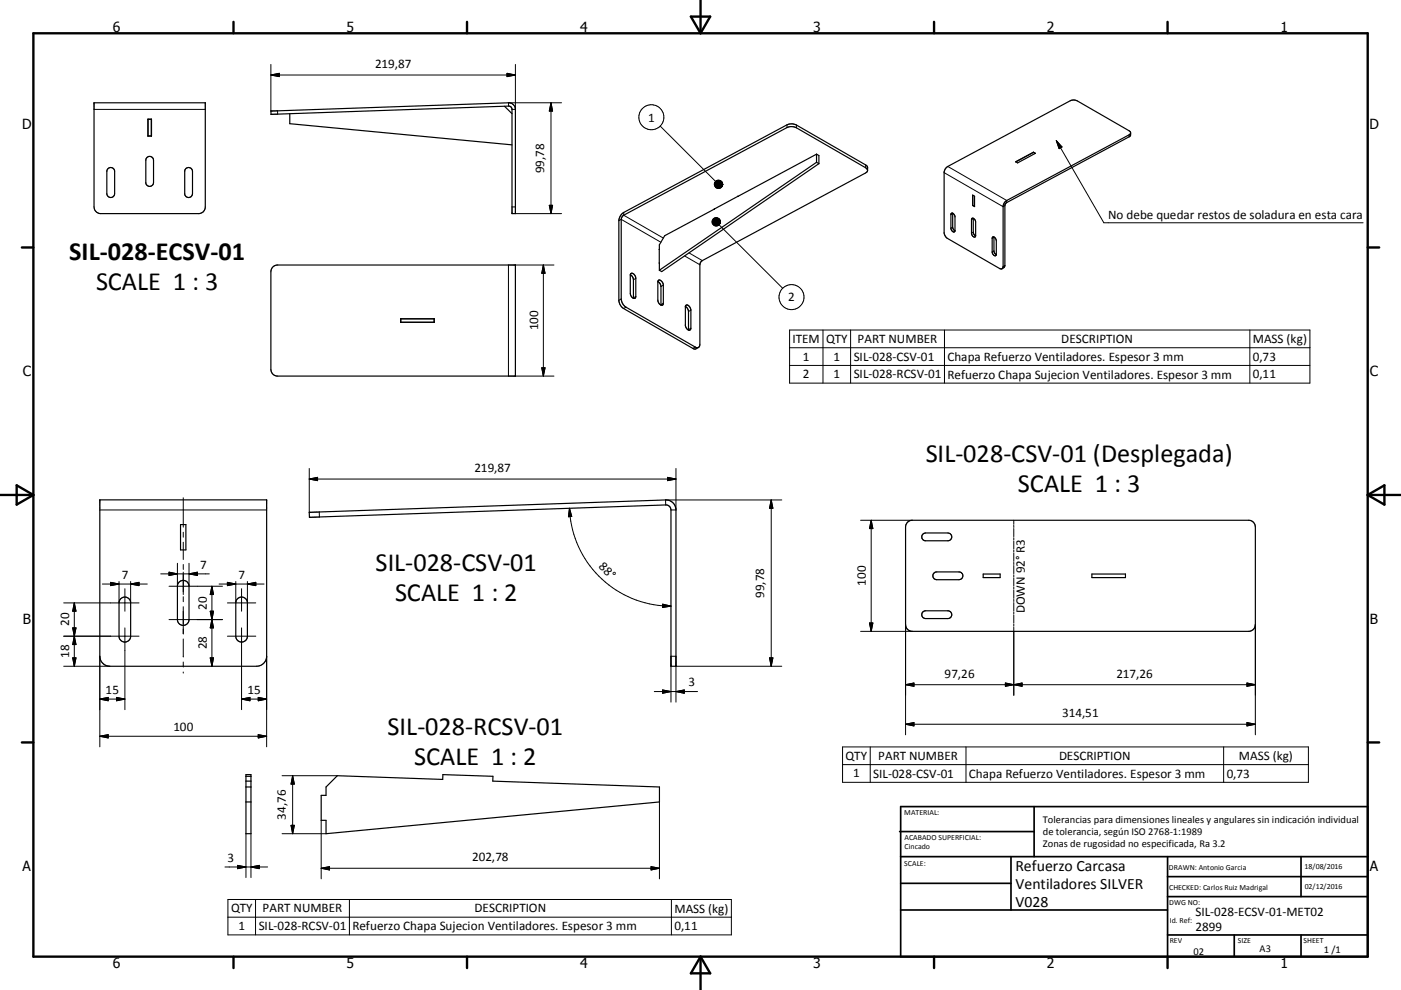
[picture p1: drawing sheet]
<svg xmlns="http://www.w3.org/2000/svg" width="420mm" height="297mm" viewBox="0 0 420 297" stroke-linecap="round" stroke-linejoin="round" font-family="sans-serif">
<g fill="none" stroke="#000" stroke-width=".36">
<path d="M28.2 30.8h33.3v31.3a2.02 2.02 0 0 1-2 2h-29.3a2.01 2.01 0 0 1-2-2zM44.3 35.8h1.1v5h-1.1zM44.4 35.8h1M45.4 35.8v5M81.2 33.3l71.2-2.5a1.99 1.99 0 0 1 2.1 2v31.3h-1v-31.3l-.6-.9-71.5 2.4zM86.9 34.1v3l66.6 6.4M151.3 31.9l2.2 2.2M339 39.9l-.5-.7-15.5-8.9a2.35 2.35 0 0 0-2.1-.1l-36.7 19.7-1 1.1-.1 .5v18.5l.3 .8 .7 .8 15.6 8.9 .7 .1M339 39.9l-.5 .5-37.1 20.1-.7 1.3v18.1l-.3 .7M339 39.9l-.3 1-37.2 20.1-.2 .5v18.1l-.2 .6-.7 .4M32.5 50.5a1.17 1.17 0 0 1 1.2-.1 1.17 1.17 0 0 1 .7 1v6.7a1.17 1.17 0 0 1-1.2 1.2 1.17 1.17 0 0 1-1.2-1.2v-6.7zM44.1 47.2a1.17 1.17 0 0 1 1.3-.2 1.17 1.17 0 0 1 .6 1.1v6.7a1.16 1.16 0 0 1-1.1 1.1 1.16 1.16 0 0 1-1.2-1.1v-6.7z"/>
<path d="M44.4 40.8h1M55.8 50.5a1.18 1.18 0 0 1 1.2-.1 1.18 1.18 0 0 1 .7 1v6.7a1.17 1.17 0 0 1-1.2 1.2 1.17 1.17 0 0 1-1.1-1.2v-6.7zM221.3 58.9l-7.2 3.8M221.3 58.9h.1M244.8 46.3l.7 .4v2.4M244.8 48.7l-47.1 32.4M244.8 46.3v2.4M244.8 46.3l-23.5 12.6M244.8 48.7l.7 .4M245.5 49.1l-47.1 32.4-.7-.4M260.1 51.1v-1l-.6-.6-20.7-12a3.2 3.2 0 0 0-2.8-.1l-49 26.3a3.2 3.2 0 0 0-1.5 2.5v23.9a3.1 3.1 0 0 0 1.5 2.5l20.9 12.1h.6l.9-.5M291.6 58.6l.6 .3v3.1l-.6-.4z"/>
<path d="M309.8 45.7l-5.3 2.8M309.8 45.7h.1M309.8 45.7l.6 .3-5.3 2.9-.6-.4M309.8 45.7l-5.2 2.9M309.8 45.7l.6 .3M81.9 80l1.3-.5h71.3v33.3h-71.3a2.02 2.02 0 0 1-2-2v-29.3l.3-1zM186.7 64.8l49.2-26.5a3.2 3.2 0 0 1 2.9 0l20.7 12a.82 .82 0 0 1 .6 .8 .82 .82 0 0 1-.6 .8l-49.2 26.5-.5 1v23.9a.85 .85 0 0 1-.4 .9 .85 .85 0 0 1-1-.1l-20.7-11.9a3.2 3.2 0 0 1-1.4-2.5v-23.9zM197.7 74.8h.1M197.7 78.9h.1M214.1 62.7h.1M214.2 62.7l-14.9 8-1.6 2.8v7.6M285.2 64.1a.81 .81 0 0 1 1.1 .8v4.4a.73 .73 0 0 1-.8 .1 .73 .73 0 0 1-.4-.8z"/>
<path d="M285.6 64v4.3l.7 .9M291.4 65.5a1.04 1.04 0 0 1 1.1 1.1v4.1a.53 .53 0 0 1-.6 .5 .53 .53 0 0 1-.5-.6l-.1-.6v-4.1zM291.6 61.6h.1M291.6 61.6l.6 .3M291.8 65.5v4.2l.2 .5 .5 .6M297.5 71.2a.91 .91 0 0 1 1.2 1v4.1a.53 .53 0 0 1-.6 .5 .53 .53 0 0 1-.5-.6l-.1-.6zM298 71.1v4.4l.7 .9M120.2 95.6h10v1.1h-10.1zM189 82.4a1.78 1.78 0 0 1 .9 1.5v5.6M189.1 82.1a1.25 1.25 0 0 1 1.5 1.4v5.5a.67 .67 0 0 1-.7 .6 .67 .67 0 0 1-.6-.7l-.3-.9v-5.4zM197.2 84.5a1.7 1.7 0 0 1 1 1.5v5.5M197.4 84.1a1.3 1.3 0 0 1 1.5 1.5v5.4a.68 .68 0 0 1-.7 .6 .68 .68 0 0 1-.7-.6l-.3-1v-5.4z"/>
<path d="M205.5 92a1.76 1.76 0 0 1 .9 1.5v5.5M205.7 91.6a1.3 1.3 0 0 1 1.4 1.4v5.5a.68 .68 0 0 1-.7 .6 .68 .68 0 0 1-.6-.6l-.3-.8v-5.8zM29.9 150h50v46.9a3 3 0 0 1-3 3h-44a3 3 0 0 1-3-3zM54.1 157.4h1.6v7.6h-1.6zM92.7 153.7l106.8-3.7a3 3 0 0 1 3.2 3v46.9h-1.5v-46.9a1.49 1.49 0 0 0-1.6-1.5l-106.2 3.7h-.6zM272.2 156.5l1.3-.4h100.9a1.98 1.98 0 0 1 2 2v29.3a2.03 2.03 0 0 1-2 2h-100.9a2.03 2.03 0 0 1-2-2v-29.3l.1-.7zM36.1 179.7a1.73 1.73 0 0 1 2-.5 1.73 1.73 0 0 1 1.1 1.7v10a1.74 1.74 0 0 1-1.8 1.7 1.74 1.74 0 0 1-1.7-1.7v-10zM53.6 174.7a1.75 1.75 0 0 1 2-.4 1.75 1.75 0 0 1 1.1 1.6v10a1.74 1.74 0 0 1-1.8 1.7 1.74 1.74 0 0 1-1.7-1.7v-10zM71.2 179.7a1.73 1.73 0 0 1 1.9-.5 1.73 1.73 0 0 1 1.1 1.7v10a1.74 1.74 0 0 1-1.8 1.7 1.74 1.74 0 0 1-1.7-1.7v-10zM276.8 160.2l.7-.3h6.7a1.17 1.17 0 0 1 1.1 1.2 1.17 1.17 0 0 1-1.1 1.1h-6.7a1.17 1.17 0 0 1-1.1-.8 1.17 1.17 0 0 1 .4-1.2zM280.1 171.8l.7-.2h6.7a1.17 1.17 0 0 1 1.2 1.2 1.17 1.17 0 0 1-1.2 1.1h-6.7a1.17 1.17 0 0 1-1.1-.8 1.17 1.17 0 0 1 .4-1.3zM294.8 172.2h5.1v1.1h-5.1z"/>
<path d="M327.4 172.2h10v1.1h-10zM276.6 183.7l.9-.5h6.7a1.17 1.17 0 0 1 1.1 1.2 1.17 1.17 0 0 1-1.1 1.2h-6.7a1.16 1.16 0 0 1-1.1-.7 1.16 1.16 0 0 1 .2-1.2zM73.7 232.4h1.5v17.7h-1.5zM73.7 234.3h1.5M73.7 236.1h1.5M73.7 232.9h1.5M101.1 232.7l31.6 1.1 .1-1.4 15 .5-.1 1.4 50 1.8v4.5l-100 9.5v-4h-1.4v-7.5h1.4v-2.5zM73.7 240.6h1.5"/>
</g>
<g fill="none" stroke="#000" stroke-width=".3">
<path d="M81.2 19.3v14M154.5 19.3v13.5h-1M28.2 32.8h33.3M81.2 22.5h73.3M81.2 22.5l2.5-.5v1zM83.2 33.3v.9M152 22l2.5 .5-2.5 .5zM165.2 30.8v33.3M165.2 30.8l.5 2.5h-1zM168.4 30.8h-16l.1 1M197.9 37.8l16.6 16.6M236 37.4l-.1 .9"/>
<path d="M238.8 37.5v.8M259.5 49.5v.8M283.1 51.8l17.6 10.2 .6-.3M284.2 49.9l17.6 10.3v.6M316.7 42.2l14.2 24.6h77.8M316.7 42.2l1.7 1.9-.9 .5zM338.5 40.4v.6M152.4 79.5v33.3M153.5 62.1h1M154.5 64.1h13.9M154.5 79.5h11.6M162.9 79.5v33.3"/>
<path d="M162.9 79.5l.5 2.5h-1zM164.7 61.6h1l-.5 2.5zM185.5 66.2l.8-.4 11.8 6.9M187 63.7v.9l11.9 6.8M205.3 76.8l4.5 2.6M206.6 75.9l4 2.3M215.6 67.4l19.1 19.1M285.6 68.2l-.5 .3M285.6 64.1l-.5 .3M291.8 65.6l-.5 .3M291.8 69.7l-.5 .3M298 75.3l-.5 .3"/>
<path d="M298 71.2l-.5 .3M301.3 79.6l-.6 .3M186.3 89.7l-.8 .4M187.7 92.2l-.7 .4M190.6 89l-.7 .4M190.6 83.5l-.7 .4M198.9 85.6l-.7 .4M198.9 91l-.7 .4M207.1 98.5l-.7 .4M207.1 93l-.7 .5M236.7 99h156v15.9h-156zM246.7 99v15.9"/>
<path d="M255 99v15.9M283.2 99v15.9M374.7 99v15.9M154.5 112.8h11.6M162.4 110.3h1l-.5 2.5zM208.4 104.1l-.7 .4M236.7 104.3h156M236.7 109.6h156M29.9 153h50M54.9 149.3v8.8M54.9 159.7v1.5M92.7 143.7h110"/>
<path d="M92.7 143.7l2.5-.5v1zM92.7 140.5v13.2M95.7 153.6l.1 1.5M170.7 152.5a30.4 30.4 0 0 0 30.5 29.3M170.7 152.5l.7 2.4-1 .1zM200.1 143.2l2.6 .5-2.6 .5zM202.7 140.5v12.5h-1.5M231.2 150v49.9M231.2 150l.5 2.5h-1zM234.4 150h-34.9l.1 1.5M258 156.1h15.5M261.2 156.1v33.3"/>
<path d="M261.2 156.1l.5 2.5h-1zM303.9 156.1v1.2M303.9 157.6v.6M303.9 158.6v2.4M30.7 175.2h13.5M33.2 174.7l2.5 .5-2.5 .5zM35.7 174.5v6.3M37.4 176.6v6.8M39.2 175.2l2.5-.5v1zM39.2 174.5v6.3M48.2 172.2h14.5M50.7 171.7l2.5 .5-2.5 .5z"/>
<path d="M50.7 175.9h16M53.2 169v6.8M54.9 162.7v5.2M54.9 169.3v1.5M54.9 171.6v6.8M54.9 179v1.5M56.7 172.2l2.5-.5v1zM56.7 169v6.8M63.5 175.9v24M63.5 175.9l.5 2.5h-1zM65.7 175.2h13.5M68.2 174.7l2.5 .5-2.5 .5z"/>
<path d="M70.7 174.5v6.3M72.4 176.6v6.8M74.2 175.2l2.5-.5v1zM74.2 174.5v6.3M303.9 161.3v.6M303.9 162.3v2.4M303.9 165v.6M303.9 165.9v2.5M303.9 168.7v.6M303.9 169.7v2.4M303.9 172.5v.6M303.9 173.4v2.4"/>
<path d="M303.9 176.1v.7M303.9 177.1v2.4M303.9 179.8v.7M19.1 190.9h22.6M19.1 180.9h22.6M19.1 199.9h13.8M21.8 197.4h1l-.5 2.5zM21.8 188.4h1l-.5 2.5zM22.3 180.9l.5 2.5h-1zM22.3 180.9v19M22.3 190.9l.5 2.5h-1zM29.9 196.9v27.2"/>
<path d="M37.4 188.4v24.5M50.7 185.9h16M54.9 182v8.2M54.9 191.7v5.4M54.9 198.6v1.5M63 183.4h1l-.5 2.5zM63 197.4h1l-.5 2.5zM63.5 185.9l.5 2.5h-1zM68.2 190.9h8.5M68.2 180.9h8.5M72.4 188.4v24.5M79.9 196.9v27.2"/>
<path d="M198.7 181.3l2.5 .5-2.6 .5zM202.7 199.9h31.7M230.7 197.4h1l-.5 2.5zM258 189.4h15.5M260.7 186.9h1l-.5 2.5zM271.5 187.4v33.1M303.9 180.8v2.4M303.9 183.5v.7M303.9 184.5v2.4M303.9 187.3v.6M303.9 188.2v20.4M376.4 187.4v33.1"/>
<path d="M29.9 209.7h7.5M29.9 209.7l2.5-.5v1zM34.9 209.2l2.5 .5-2.5 .5zM54.9 201.6v.3M72.4 209.7h7.5M72.4 209.7l2.5-.5v1zM77.4 209.2l2.5 .5-2.5 .5zM196.2 207.5h12.9M198.6 207l2.6 .5-2.6 .5zM201.2 210.7v-13.8h1.5v13.8M202.7 207.5l2.4-.5v1zM271.5 205.4h104.9"/>
<path d="M271.5 205.4l2.5-.5v1zM271.5 217.3l2.5-.5v1zM271.5 217.3h104.9M301.4 204.9l2.5 .5-2.5 .5zM303.9 205.4l2.5-.5v1zM373.8 204.9l2.6 .5-2.6 .5zM373.8 216.8l2.6 .5-2.6 .5zM29.9 220.9l2.5-.5v1zM29.9 220.9h50M77.4 220.4l2.5 .5-2.5 .5zM84.6 232.7h16.5M87.7 232.7v17.4"/>
<path d="M87.7 232.7l.5 2.5h-.9zM252.6 224.1h139.7v10.6h-139.7zM252.6 229.4h139.7M260.9 224.1v10.6M289.6 224.1v10.6M366.9 224.1v10.6M71.2 259.6l2.5 .5-2.5 .5zM73.7 250.1v13.2M75.2 250.1v13.2M84.6 250.1h13.1M87.3 247.6h.9l-.5 2.5zM96.3 246.1v17.6"/>
<path d="M197.7 240.6v23.1M67.4 260.1h12.8M68.3 269.9h151v10.6h-151zM68.3 275.2h151M75.2 260.1l2.5-.5v1zM76.6 269.9v10.6M96.3 260.5h101.4M96.3 260.5l2.5-.5v1zM104.8 269.9v10.6M195.2 260l2.5 .5-2.5 .5zM201.3 269.9v10.6"/>
<circle cx="195.3" cy="35.2" r="3.7"/>
<circle cx="237.3" cy="89.2" r="3.7"/>
</g>
<g fill="none" stroke="#000" stroke-width=".71">
<path d="M10 10h400v277h-400zM70 6.6v3.4M140 6.6v3.4M207.1 5h5.8l-2.9 5zM210 0v10M280 6.6v3.4M350 6.6v3.4M6.6 74.2h3.4M410 74.2h3.5M0 148.5h10M5 145.6l5 2.9-5 2.9zM410 148.5h10.1"/>
<path d="M410 148.5l5.1-2.9v5.8zM6.6 222.7h3.4M410 222.7h3.5M70 287v3.4M140 287v3.4M210 287v10M210 287l2.9 5h-5.8zM280 287v3.4M350 287v3.4"/>
</g>
<g fill="none" stroke="#000" stroke-width=".51">
<path d="M269.7 249.5h40.3M270 242h140v45h-140zM270 257h140M303.1 257v16M310 242v15M350 257v30M390.1 257v12M270 265h33.1M270 273h80M350 269h60M350 263h60M350 280.5h60"/>
<path d="M370 280.5v6.5M390.1 280.5v6.5"/>
</g>
<g fill="#000" stroke="#000" stroke-width=".3">
<path d="M81.2 22.5l2.5-.5v1zM152 22l2.5 .5-2.5 .5zM165.2 30.8l.5 2.5h-1zM216.6 54.8l.1 .5zM216.4 54.5l.3 .8zM216.2 54.4l.5 .9zM216 54.2l.7 1.1zM215.7 54.1l1 1.2zM215.5 54.1l1.2 1.2zM215.2 54.1h.3l1.2 1.2zM215 54.1h.2l1.5 1.2zM214.7 54.3l.3-.2 1.7 1.2z"/>
<path d="M214.5 54.4l.2-.1 2 1zM214.5 54.4l2.2 .9-2.4-.6zM214.3 54.7l2.4 .6-2.5-.4zM214.2 54.9l2.5 .4-2.5-.1zM214.2 55.2l2.5 .1-2.5 .1zM214.2 55.4l2.5-.1-2.5 .4zM214.2 55.7l2.5-.4-2.4 .6zM214.3 55.9l2.4-.6-2.2 .9zM214.5 56.2l2.2-.9-2 1zM214.7 56.3l2-1-1.7 1.2zM215 56.5l1.7-1.2-1.5 1.2zM215.2 56.5l1.5-1.2-1.2 1.2z"/>
<path d="M216.7 55.3l-1.2 1.2zM216.7 55.3l-1 1.2zM216.7 55.3l-.7 1.1zM216.7 55.3l-.5 1zM216.7 55.3l-.3 .8zM216.7 55.3l-.1 .5zM216.7 55.3l-.1 .3zM316.7 42.2l1.7 1.9-.9 .5zM164.7 61.6h1l-.5 2.5zM215.8 66l.2 .6zM215.7 65.8l.3 .8zM215.5 65.6l.5 1z"/>
<path d="M215.3 65.5l.7 1.1zM215.1 65.4l.9 1.2zM214.8 65.3l.3 .1 .9 1.2zM214.5 65.3h.3l1.2 1.3zM214.2 65.4l.3-.1 1.5 1.3zM214 65.5l.2-.1 1.8 1.2zM213.8 65.7l.2-.2 2 1.1zM213.8 65.7l2.2 .9-2.3-.7zM213.7 65.9l2.3 .7-2.5-.5zM213.5 66.1l2.5 .5-2.5-.2zM213.5 66.4l2.5 .2-2.5 .1zM213.5 66.7l2.5-.1-2.5 .4z"/>
<path d="M213.5 67l2.5-.4-2.3 .6zM213.7 67.2l2.3-.6-2.2 .8zM213.8 67.4l2.2-.8-2 1zM214 67.6l2-1-1.8 1.1zM214.2 67.7l1.8-1.1-1.5 1.2zM214.5 67.8l1.5-1.2-1.2 1.2zM216 66.6l-.9 1.2h-.3zM216 66.6l-.9 1.2zM216 66.6l-.7 1.1zM216 66.6l-.5 .9zM216 66.6l-.3 .7zM216 66.6l-.2 .5z"/>
<path d="M216 66.6l-.1 .2zM162.9 79.5l.5 2.5h-1zM162.4 110.3h1l-.5 2.5zM92.7 143.7l2.5-.5v1zM170.7 152.5l.7 2.4-1 .1zM200.1 143.2l2.6 .5-2.6 .5zM231.2 150l.5 2.5h-1zM261.2 156.1l.5 2.5h-1zM33.2 174.7l2.5 .5-2.5 .5zM39.2 175.2l2.5-.5v1zM50.7 171.7l2.5 .5-2.5 .5zM56.7 172.2l2.5-.5v1z"/>
<path d="M63.5 175.9l.5 2.5h-1zM68.2 174.7l2.5 .5-2.5 .5zM74.2 175.2l2.5-.5v1zM21.8 188.4h1l-.5 2.5zM21.8 197.4h1l-.5 2.5zM22.3 180.9l.5 2.5h-1zM22.3 190.9l.5 2.5h-1zM63 183.4h1l-.5 2.5zM63 197.4h1l-.5 2.5zM63.5 185.9l.5 2.5h-1zM198.7 181.3l2.5 .5-2.6 .5zM230.7 197.4h1l-.5 2.5z"/>
<path d="M260.7 186.9h1l-.5 2.5zM29.9 209.7l2.5-.5v1zM34.9 209.2l2.5 .5-2.5 .5zM72.4 209.7l2.5-.5v1zM77.4 209.2l2.5 .5-2.5 .5zM198.6 207l2.6 .5-2.6 .5zM202.7 207.5l2.4-.5v1zM271.5 205.4l2.5-.5v1zM271.5 217.3l2.5-.5v1zM301.4 204.9l2.5 .5-2.5 .5zM303.9 205.4l2.5-.5v1zM373.8 204.9l2.6 .5-2.6 .5z"/>
<path d="M373.8 216.8l2.6 .5-2.6 .5zM29.9 220.9l2.5-.5v1zM77.4 220.4l2.5 .5-2.5 .5zM87.7 232.7l.5 2.5h-.9zM75.2 260.1l2.5-.5v1zM87.3 247.6h.9l-.5 2.5zM71.2 259.6l2.5 .5-2.5 .5zM96.3 260.5l2.5-.5v1zM195.2 260l2.5 .5-2.5 .5z"/>
</g>
<g font-size="7.9">
<text x="20.7" y="77.9">SIL-028-ECSV-01</text>
<text x="28.8" y="86.9">SCALE 1 : 3</text>
<text x="277.5" y="138.5">SIL-028-CSV-01 (Desplegada)</text>
<text x="305.1" y="147.5">SCALE 1 : 3</text>
<text x="112.6" y="171.4">SIL-028-CSV-01</text>
<text x="118.4" y="180.3">SCALE 1 : 2</text>
<text x="116.2" y="220.6">SIL-028-RCSV-01</text>
<text x="124.1" y="229.5">SCALE 1 : 2</text>
</g>
<g font-size="4.7">
<text x="304.5" y="261.2">Refuerzo Carcasa</text>
<text x="304.5" y="266.6">Ventiladores SILVER</text>
<text x="304.5" y="272">V028</text>
</g>
<g font-size="4.2">
<text x="33.9" y="9.6">6</text>
<text x="103.9" y="9.6">5</text>
<text x="173.9" y="9.6">4</text>
<text x="243.8" y="9.6">3</text>
<text x="313.9" y="9.6">2</text>
<text x="383.9" y="9.6">1</text>
<text x="6.7" y="38.7">D</text>
<text x="410.5" y="38.7">D</text>
<text x="6.9" y="112.9">C</text>
<text x="410.7" y="112.9">C</text>
<text x="6.9" y="187.1">B</text>
<text x="410.7" y="187.1">B</text>
<text x="6.8" y="261.4">A</text>
<text x="410.7" y="261.4">A</text>
<text x="33.9" y="290.4">6</text>
<text x="103.9" y="290.4">5</text>
<text x="173.9" y="290.4">4</text>
<text x="243.8" y="290.4">3</text>
<text x="313.9" y="290.4">2</text>
<text x="383.9" y="290.4">1</text>
</g>
<g font-size="3.9">
<text x="112.4" y="20.4">219,87</text>
<text x="194.3" y="36.5">1</text>
<text x="163.2" y="52" transform="rotate(-90 163.2 52)">99,78</text>
<text x="332.2" y="65.8">No debe quedar restos de soladura en esta cara</text>
<text x="236.3" y="90.4">2</text>
<text x="161.4" y="99.1" transform="rotate(-90 161.4 99.1)">100</text>
<text x="237.6" y="103">ITEM</text>
<text x="247.6" y="103">QTY</text>
<text x="257.1" y="103">PART NUMBER</text>
<text x="318.2" y="103">DESCRIPTION</text>
<text x="375.6" y="103">MASS (kg)</text>
<text x="240.7" y="108.3">1</text>
<text x="240.7" y="113.5">2</text>
<text x="249.9" y="108.3">1</text>
<text x="249.9" y="113.5">1</text>
<text x="255.9" y="108.3">SIL-028-CSV-01</text>
<text x="255.9" y="113.5">SIL-028-RCSV-01</text>
<text x="284.1" y="108.4">Chapa Refuerzo Ventiladores. Espesor 3 mm</text>
<text x="284.1" y="113.6">Refuerzo Chapa Sujecion Ventiladores. Espesor 3 mm</text>
<text x="375.6" y="108.3">0,73</text>
<text x="375.6" y="113.5">0,11</text>
<text x="142.2" y="141.6">219,87</text>
<text x="36.5" y="173.7">7</text>
<text x="60" y="170.6">7</text>
<text x="71.5" y="173.7">7</text>
<text x="179.3" y="170.2" transform="rotate(44 179.3 170.2)">88°</text>
<text x="229.1" y="179.4" transform="rotate(-90 229.1 179.4)">99,78</text>
<text x="259.6" y="175.8" transform="rotate(-90 259.6 175.8)">100</text>
<text x="62" y="182.9" transform="rotate(-90 62 182.9)">20</text>
<text x="307.3" y="184" transform="rotate(-90 307.3 184)">DOWN 92° R3</text>
<text x="20.7" y="187.9" transform="rotate(-90 20.7 187.9)">20</text>
<text x="20.7" y="197.4" transform="rotate(-90 20.7 197.4)">18</text>
<text x="62" y="194.8" transform="rotate(-90 62 194.8)">28</text>
<text x="283.2" y="203.3">97,26</text>
<text x="334.7" y="203.3">217,26</text>
<text x="31.7" y="208.2">15</text>
<text x="74.2" y="208.2">15</text>
<text x="206.4" y="205.9">3</text>
<text x="318.4" y="215.2">314,51</text>
<text x="52" y="219.3">100</text>
<text x="253.5" y="228">QTY</text>
<text x="255.8" y="233.3">1</text>
<text x="261.8" y="233.3">SIL-028-CSV-01</text>
<text x="263.3" y="228">PART NUMBER</text>
<text x="290.5" y="233.4">Chapa Refuerzo Ventiladores. Espesor 3 mm</text>
<text x="317.5" y="228">DESCRIPTION</text>
<text x="367.8" y="233.3">0,73</text>
<text x="371.4" y="228.1">MASS (kg)</text>
<text x="85.7" y="245.9" transform="rotate(-90 85.7 245.9)">34,76</text>
<text x="68.2" y="258.6">3</text>
<text x="141.6" y="258.4">202,78</text>
<text x="69.3" y="273.7">QTY</text>
<text x="78.7" y="273.7">PART NUMBER</text>
<text x="142.2" y="273.7">DESCRIPTION</text>
<text x="202.2" y="273.8">MASS (kg)</text>
<text x="358.4" y="274.9">SIL-028-ECSV-01-MET02</text>
<text x="71.5" y="279.1">1</text>
<text x="77.6" y="279.1">SIL-028-RCSV-01</text>
<text x="105.7" y="279.1">Refuerzo Chapa Sujecion Ventiladores. Espesor 3 mm</text>
<text x="202.2" y="279.1">0,11</text>
<text x="358.4" y="279.4">2899</text>
</g>
<g font-size="3.1">
<text x="312.7" y="246.8">Tolerancias para dimensiones lineales y angulares sin indicación individual</text>
<text x="312.7" y="250.4">de tolerancia, según ISO 2768-1:1989</text>
<text x="312.7" y="254">Zonas de rugosidad no especificada, Ra 3.2</text>
<text x="357.8" y="286.5">02</text>
<text x="377.6" y="285.6">A3</text>
<text x="396.9" y="285.9">1 /1</text>
</g>
<g font-size="2.4">
<text x="271.1" y="244.4">MATERIAL:</text>
<text x="271.2" y="252">ACABADO SUPERFICIAL:</text>
<text x="271.2" y="254.7">Cincado</text>
<text x="271.1" y="259.7">SCALE:</text>
<text x="350.4" y="260.9">DRAWN: Antonio Garcia</text>
<text x="391.1" y="260.6">18/08/2016</text>
<text x="350.5" y="266.9">CHECKED: Carlos Ruiz Madrigal</text>
<text x="391.2" y="266.7">02/12/2016</text>
<text x="350.5" y="271.4">DWG NO:</text>
<text x="350.7" y="276.9">Id. Ref:</text>
<text x="350.7" y="282.8">REV</text>
<text x="371.1" y="282.9">SIZE</text>
<text x="390.8" y="283">SHEET</text>
</g>
</svg>
